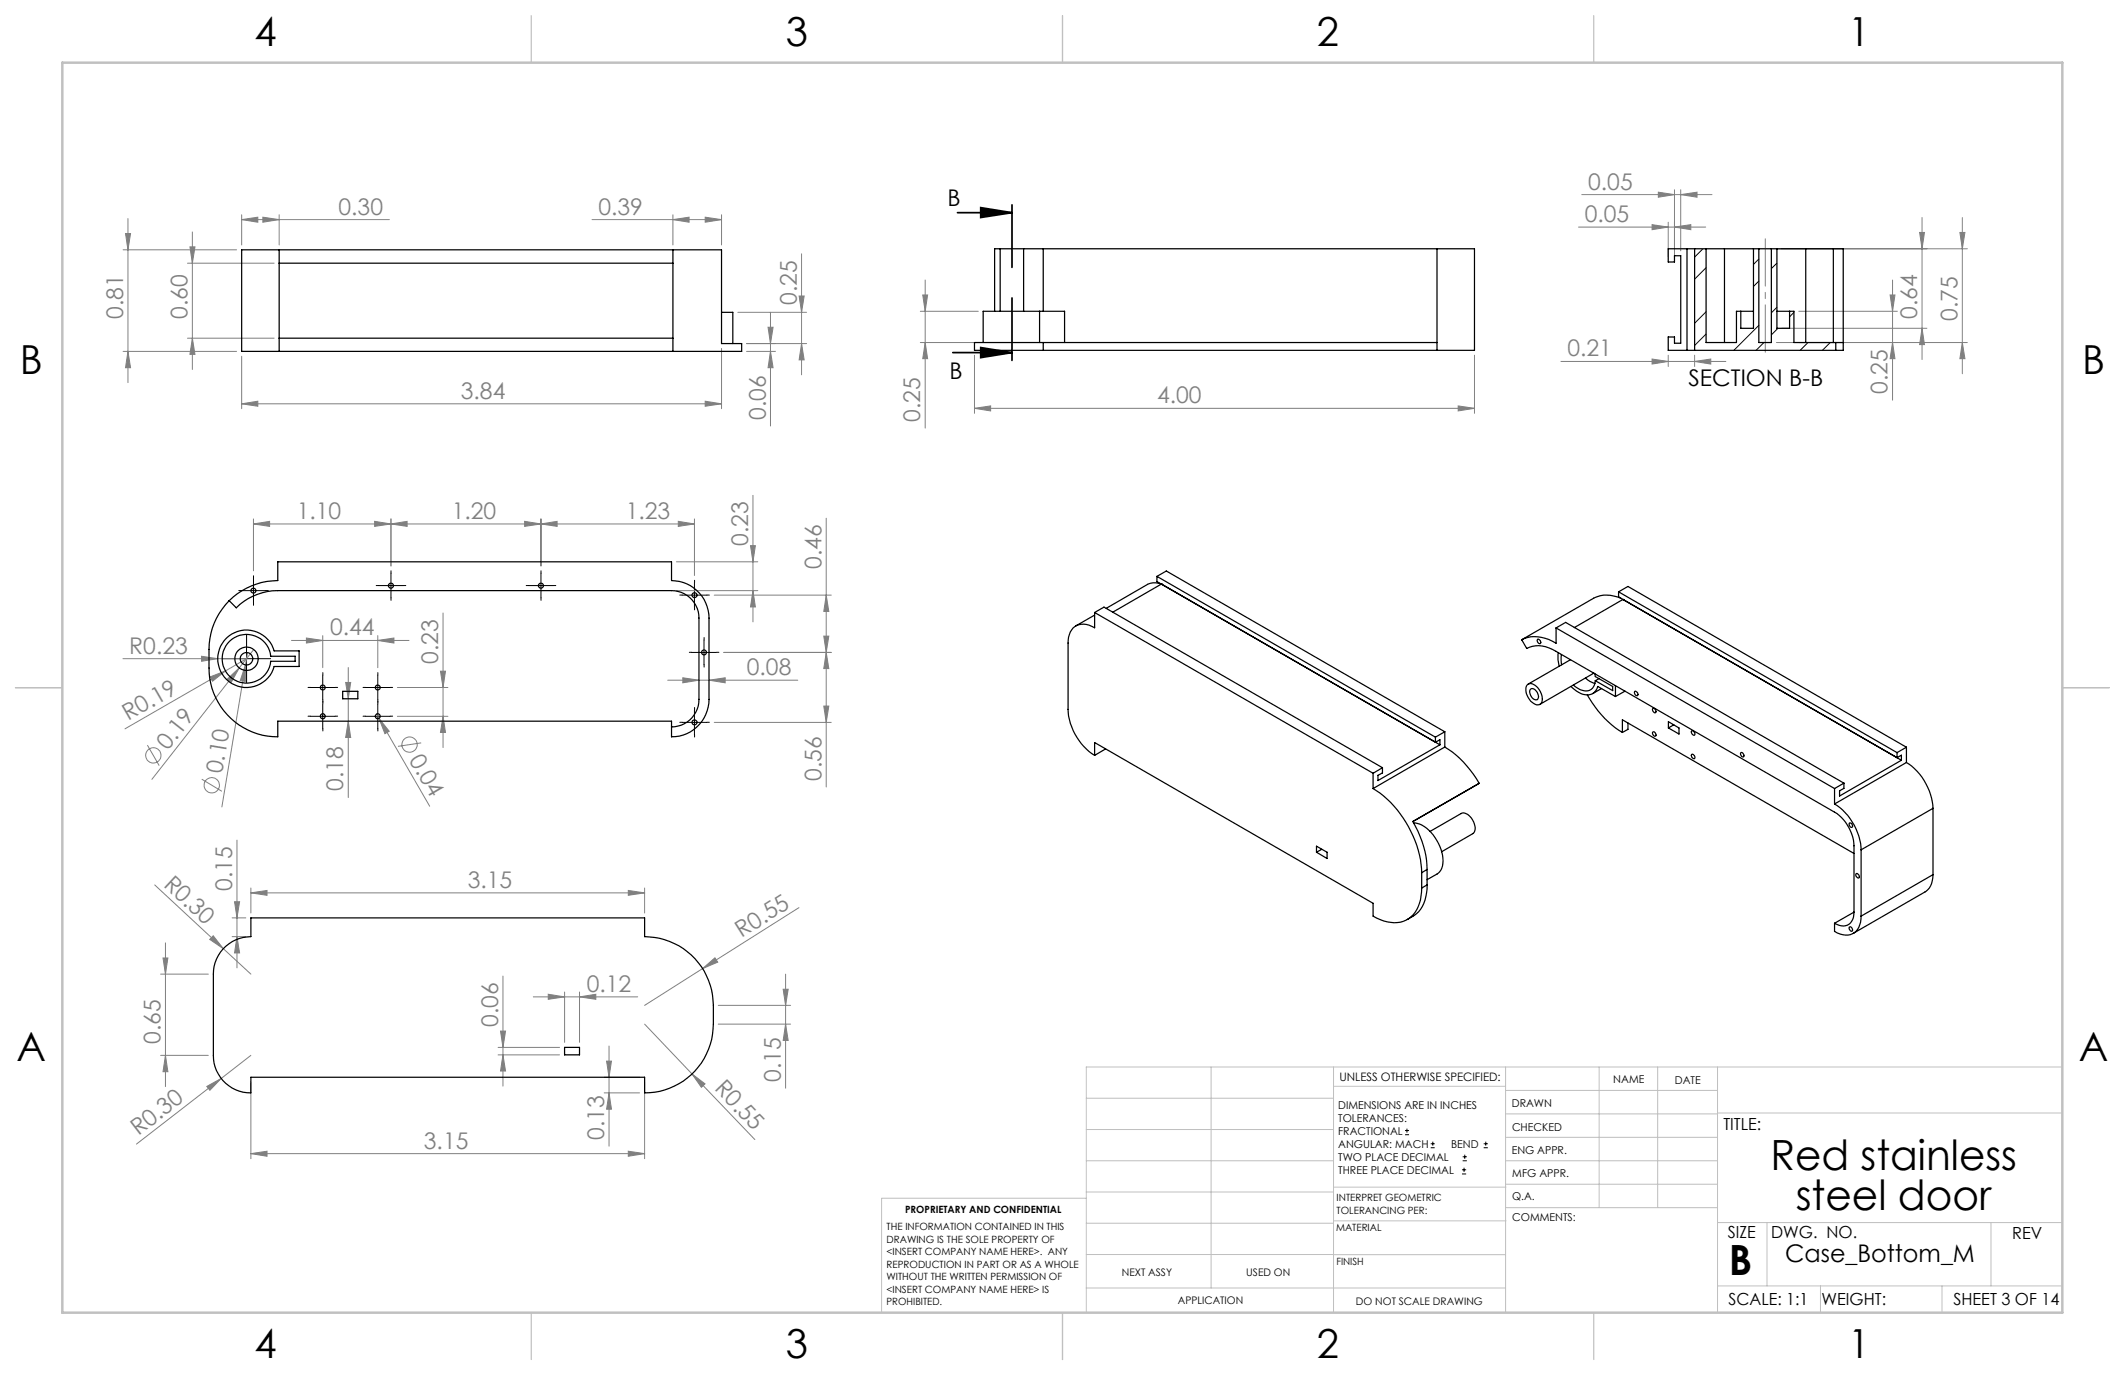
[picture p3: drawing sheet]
<svg xmlns="http://www.w3.org/2000/svg" width="432mm" height="279mm" viewBox="0 0 432 279" stroke-linecap="round" stroke-linejoin="round" font-family="sans-serif">
<g fill="none" stroke="#808080" stroke-width=".2">
<path d="M321.4 39.5h26.5M337 39.1l3.3 .4-3.3 .6zM340.3 38.6v13.6M341.5 39.5l3.3-.4v1zM341.5 38.6v12.4M25 50.8h23.1M25.5 47.4h1l-.5 3.4zM26 44.4v33.4M38.1 53.5h17.6M38.6 50.2h1l-.5 3.3zM39.1 47.1v28M49.1 44.6l3.3-.5v1.1z"/>
<path d="M49.1 44.6h30M49.1 43.6v6.2M53.4 44.1l3.3 .5-3.3 .6zM56.7 43.6v6.2M120.3 44.6h26.3M136.7 44.6l3.3-.5v1.1zM136.7 43.6v6.2M143.3 44.1l3.3 .5-3.3 .6zM146.6 43.6v6.2M162.9 51.6v24.6M187.5 59.9h1l-.5 3.4zM188 56.9v30.1"/>
<path d="M320.7 46.1h25.9M335.7 45.6l3.3 .5-3.3 .6zM339 45.2v7M340.3 46.1l3.3-.5v1.1zM361 50.6h38.8M384.1 59.9h1l-.5 3.4zM384.6 56.9v24.4M390.1 47.2h1l-.5 3.4zM390.6 44.2v28.9M398.3 47.2h1l-.6 3.4zM398.7 44.2v31.8M25 71.4h23.1"/>
<path d="M26 71.4l.5 3.3h-1zM38.1 68.7h17.6M39.1 68.7l.5 3.3h-1zM49.1 72.4v10.6M146.6 70.8v12.2M149.9 63.5h14M151.7 71.4h5.9M151.7 69.8h12.2M156.1 66.5h1l-.5 3.3zM156.6 71.4l.5 3.3h-1zM156.6 63.5v23.1M162.4 60.1h1l-.5 3.4z"/>
<path d="M162.9 69.8l.5 3.3h-1zM187 63.3h11.8M187 69.6h11.8M188 69.6l.5 3.3h-1zM198 72.2v11.8M299.6 72.2v11.8M317.2 73.4h33.5M335.7 73l3.3 .4-3.3 .6zM339 72.2v2.3M344.3 73.4l3.3-.4v1zM344.3 72.2v2.3M361 69.6h38.8"/>
<path d="M362.1 66.7h29.4M365.5 63.3h20.1M384.6 69.6l.5 3.3h-1zM390.6 66.7l.5 3.3h-1zM398.7 69.6l.6 3.3h-1zM49.1 82.1l3.3-.6v1zM49.1 82.1h97.5M143.3 81.5l3.3 .6-3.3 .4zM198 83l3.3-.5v1zM198 83h101.6M296.3 82.5l3.3 .5-3.3 .5zM51.5 106.5l3.3-.6v1.1z"/>
<path d="M51.5 105.4v10.6M76.1 105.9l3.3 .6-3.3 .5zM79.4 106.5l3.3-.6v1.1zM79.4 105.4v9.6M106.6 105.9l3.3 .6-3.3 .5zM109.9 106.5l3.3-.6v1.1zM109.9 105.4v9.6M137.4 114.2h16.6M137.8 105.9l3.3 .6-3.3 .5zM141.1 106.5h-89.6M141.1 105.4v11.5M152.5 110.9h1l-.5 3.3z"/>
<path d="M153 100.6v25.8M167.9 105.3v54.6M25 133.8h25.1l-4.3 2.5M41 133.3l3.2 .5-3.2 .6zM42.7 137.5l3.1-1.2-2.6 2.1zM45.8 136.3l-20.4 11.8M46.2 138l2.4-2.3-1.6 2.9zM48.6 135.7l-17.7 22.7M49.9 135.1l-.1 3.4-1-.2zM49.9 135.1l-4.8 28.9M50.3 132.6l-.4 2.5M51.5 132l-2.9 3.7"/>
<path d="M59.2 130.1h23.9M62.3 129.6l3.3 .5-3.3 .6zM65.6 129.2v6.5M70.2 138.7h1.1l-.5 3.3zM70.8 135.6v26.5M76.8 130.1l3.2-.5v1.1zM76.8 129.2v6.5M80.8 139.7h10.2M89.5 136.4h1l-.5 3.3zM90 124.6v27.3M135.7 138.2h26.4M137.4 120h16.6"/>
<path d="M138.7 137.7l3.3 .5-3.3 .5zM144.1 138.2l3.3-.5v1zM145.1 120.9h23.8M153 120l.5 3.3h-1zM167.4 129.3h1l-.5 3.3zM167.9 132.6l.5 3.3h-1zM167.9 120.9l.5 3.3h-1zM168.9 132.6h-21.8M30 151.4l2.3 4.2M41 158.3l4.1 2.5M70.8 146.5l.5 3.4h-1.1zM76.5 145.1l.5 .9"/>
<path d="M77 146l2.1 2.6-.9 .5zM77 146l10.3 17.8M80.8 145.6h10.2M85.6 151l-4.7 .7M90 145.6l.5 3.2h-1zM145.1 146.8h23.8M167.4 143.5h1l-.5 3.3zM31.4 179.8l19.6 18.1M48.2 170.7v26M32.6 197.9h9.7M33.1 194.7h1l-.5 3.2zM33.6 191.6v29.2"/>
<path d="M43.3 190.1l2.1 2.7-2.8-1.9zM47.2 186.5h2.8M47.2 190.3h2.8M47.7 183.2h1l-.5 3.3zM48.2 190.3l.5 3.3h-1zM51 181.4l3.3-.5v1zM51 180.4v5.1M51 181.4h80M102.2 198.3v22.4M127.7 180.9l3.3 .5-3.3 .5zM131 180.4v5.1M142.8 196.8l2.5-2.2 .5 .9z"/>
<path d="M159.6 197.9v23.2M162.3 184.4l-31.3 19.9M32.6 214.5h9.7M33.6 214.5l.5 3.3h-1zM44.9 219.1l-17.2 13.4M51 219.9v15.5M51 214.5l-6.1 4.6M101.2 212.8h12.5M101.2 214.3h12.5M101.7 209.5h1l-.5 3.3zM102.2 214.3l.5 3.3h-1zM108.4 202.6h21.2"/>
<path d="M111.4 202l3.3 .6-3.3 .5zM114.7 201.6v10.2M117.8 202.6l3.3-.6v1.1zM117.8 201.6v10.2M122.8 218.9h7.2M123.3 215.6h.9l-.4 3.3zM123.8 212.5v20.4M131 219.9v15.5M131 208.1l9.6 10.1M140.6 218.2l2.7 2-.8 .7zM140.6 218.2l12.8 13.4M145.9 208.1h14.8"/>
<path d="M145.9 204.3h14.8M159.1 201h1.1l-.6 3.3zM159.6 208.1l.6 3.3h-1.1zM42 220.8l2.9-1.7-2.2 2.4zM51 234.4l3.3-.5v1zM51 234.4h80M122.8 222.1h7.2M123.8 222.1l.4 3.3h-.9zM127.7 233.9l3.3 .5-3.3 .5z"/>
<circle cx="31.2" cy="153.5" r="1.56"/>
<circle cx="43" cy="159.6" r="1.55"/>
<circle cx="83.2" cy="151.3" r="1.55"/>
</g>
<g fill="none" stroke="#000" stroke-width=".2">
<path d="M51.5 117.5v5M76.9 119h5.1M79.4 116.5v5M107.4 119h5M109.9 116.5v5M141.1 118.4v5M47.6 133.8h5M49 120h5M50.1 131.4v4.9M63.1 139.7h5M65.6 137.2v5M74.3 139.7h5"/>
<path d="M76.8 137.2v5M138.6 120.9h5M140.5 132.6h5.1M143.1 130.1v5M63.1 145.6h5M65.6 143.1v5M74.3 145.6h5M76.8 143.1v5M138.6 146.8h5M141.1 144.3v5M285.5 230.6h.8M285.5 229.7h.8"/>
<path d="M285.9 229.3v.9M290.7 233.2h.8M290.7 232.4h.8M291.1 232v.8M297.1 238.5h.8M297.1 237.7h.8M297.2 235.9h.9M297.2 235.1h.9M297.5 237.3v.8M297.6 234.6v.9M301.5 233.2h.8M301.5 232.4h.8"/>
<path d="M301.9 232v.8"/>
</g>
<path d="M194.6 43.2h11M199.3 42.2l6.3 1-6.3 1zM205.6 41.6v12.7M193.6 71.6h12M199.3 70.6l6.3 1-6.3 1.1zM205.6 60.5v12.7" fill="none" stroke="#000" stroke-width=".35"/>
<g fill="none" stroke="#000" stroke-width=".2" stroke-dasharray="15.2 1.3 1.3 1.3">
<path d="M51.5 117.5v-.5M77 119h-.6M79.5 116.5v-.5M82 119h.5M107.4 119h-.5M109.9 116.5v-.5M112.4 119h.5M141.1 118.4v-.5M47.6 133.8h-2.4M49 120h-.5M50.1 131.3v-2.3M50.1 136.3v2.4"/>
<path d="M51.5 122.5v.5M52.6 133.8h2.4M54 120h.5M63.1 139.7h-.5M65.6 137.2v-.5M68.1 139.7h.5M74.3 139.7h-.5M76.8 137.2v-.5M79.3 139.7h.5M79.5 121.5v.5M109.9 121.5v.5M138.6 120.9h-.5"/>
<path d="M140.6 132.6h-.5M141.1 123.4v.5M143.1 130.1v-.6M143.1 135.1v.5M143.6 120.9h.5M145.6 132.6h.5M63.1 145.5h-.5M65.6 143v-.5M65.6 148v.5M65.6 142.2v.5M68.1 145.5h.5M74.3 145.5h-.5"/>
<path d="M76.8 142.2v.5M76.8 143v-.5M76.8 148v.5M79.3 145.5h.5M138.6 146.8h-.5M141.1 144.3v-.5M141.1 149.3v.5M143.6 146.8h.5"/>
</g>
<path d="M358.7 48.5v23.1" fill="none" stroke="#808080" stroke-width=".2" stroke-dasharray="15.2 1.3 1.3 1.3" stroke-dashoffset="5.6"/>
<g fill="none" stroke="#c0c0c0" stroke-width=".2">
<path d="M246.1 216.8v44.9M271 216.8v49.9M305.9 216.8v49.9M324.9 216.8v28.6M336.8 216.8v28.6M349 216.8v49.9M419.1 216.8h-198.4v49.9M220.7 235.9h50.3M220.7 229.5h50.3M220.7 223.2h50.3M271 220.7h34.9M305.9 231.1h43.1"/>
<path d="M305.9 226.3h43.1M305.9 221.6h43.1M305.9 235.9h43.1M349 226.2h70.1M220.7 248.6h50.3M220.7 242.2h50.3M220.7 254.9h50.3M220.7 243.5h-41.6v23.2M271 255h34.9M271 248.1h35M271 241.2h35M305.9 240.6h43.1"/>
<path d="M306 245.4h43M349 248.4h70.1M359.1 248.4v12.9M404.6 248.4v12.9M220.7 261.7h85.2M349 261.3h70.1M369.9 261.3v5.4M394.6 261.3v5.4"/>
</g>
<path d="M108 3.2v9.5M215.9 3.2v9.5M323.8 3.2v9.5M3.1 139.7h9.6M419.1 139.7h9.5M108 266.7v9.6M215.9 266.7v9.6M323.8 266.7v9.6" fill="none" stroke="#c0c0c0" stroke-width=".25"/>
<path d="M12.7 12.7h406.4v254h-406.4z" fill="none" stroke="#c0c0c0" stroke-width=".5"/>
<path d="M199.3 42.2l6.3 1-6.3 1zM199.3 70.6l6.3 1-6.3 1.1z" fill="#000"/>
<g fill="#808080">
<path d="M43.3 190.1l2.1 2.7-2.8-1.9z"/>
<path d="M41 133.3l3.2 .5-3.2 .6z"/>
<path d="M42.7 137.5l3.1-1.2-2.6 2.1z"/>
<path d="M142.8 196.8l2.5-2.2 .5 .9z"/>
<path d="M42 220.8l2.9-1.7-2.2 2.4z"/>
<path d="M46.2 138l2.4-2.3-1.6 2.9z"/>
<path d="M49.9 135.1l-.1 3.4-1-.2z"/>
<path d="M77 146l2.1 2.6-.9 .5z"/>
<path d="M140.6 218.2l2.7 2-.8 .7z"/>
<path d="M344.3 73.4l3.3-.4v1zM335.7 73l3.3 .4-3.3 .6z"/>
<path d="M143.3 44.1l3.3 .5-3.3 .6zM136.7 44.6l3.3-.5v1.1z"/>
<path d="M117.8 202.6l3.3-.6v1.1zM111.4 202l3.3 .6-3.3 .5zM106.6 105.9l3.3 .6-3.3 .5zM79.4 106.5l3.3-.6v1.1zM137.8 105.9l3.3 .6-3.3 .5zM109.9 106.5l3.3-.6v1.1zM143.3 81.5l3.3 .6-3.3 .4zM49.1 82.1l3.3-.6v1zM53.4 44.1l3.3 .5-3.3 .6zM49.1 44.6l3.3-.5v1.1z"/>
<path d="M51 181.4l3.3-.5v1zM127.7 180.9l3.3 .5-3.3 .5zM51.5 106.5l3.3-.6v1.1zM76.1 105.9l3.3 .6-3.3 .5zM138.7 137.7l3.3 .5-3.3 .5zM144.1 138.2l3.3-.5v1zM62.3 129.6l3.3 .5-3.3 .6zM76.8 130.1l3.2-.5v1.1z"/>
<path d="M198 83l3.3-.5v1zM296.3 82.5l3.3 .5-3.3 .5z"/>
<path d="M127.7 233.9l3.3 .5-3.3 .5zM51 234.4l3.3-.5v1z"/>
<path d="M341.5 39.5l3.3-.4v1zM337 39.1l3.3 .4-3.3 .6zM340.3 46.1l3.3-.5v1.1zM335.7 45.6l3.3 .5-3.3 .6z"/>
<path d="M159.6 208.1l.6 3.3h-1.1zM159.1 201h1.1l-.6 3.3zM167.4 129.3h1l-.5 3.3zM167.9 120.9l.5 3.3h-1zM90 145.6l.5 3.2h-1zM89.5 136.4h1l-.5 3.3zM26 71.4l.5 3.3h-1zM25.5 47.4h1l-.5 3.4zM162.9 69.8l.5 3.3h-1zM162.4 60.1h1l-.5 3.4z"/>
<path d="M123.3 215.6h.9l-.4 3.3zM123.8 222.1l.4 3.3h-.9zM101.7 209.5h1l-.5 3.3zM102.2 214.3l.5 3.3h-1zM47.7 183.2h1l-.5 3.3zM48.2 190.3l.5 3.3h-1zM33.1 194.7h1l-.5 3.2zM33.6 214.5l.5 3.3h-1zM70.2 138.7h1.1l-.5 3.3zM70.8 146.5l.5 3.4h-1.1zM152.5 110.9h1l-.5 3.3zM153 120l.5 3.3h-1zM167.9 132.6l.5 3.3h-1zM167.4 143.5h1l-.5 3.3zM38.6 50.2h1l-.5 3.3zM39.1 68.7l.5 3.3h-1zM156.1 66.5h1l-.5 3.3zM156.6 71.4l.5 3.3h-1z"/>
<path d="M187.5 59.9h1l-.5 3.4zM188 69.6l.5 3.3h-1zM384.1 59.9h1l-.5 3.4zM384.6 69.6l.5 3.3h-1zM390.1 47.2h1l-.5 3.4zM390.6 66.7l.5 3.3h-1zM398.3 47.2h1l-.6 3.4zM398.7 69.6l.6 3.3h-1z"/>
</g>
<g fill="none" stroke="#000" stroke-width=".25">
<path d="M56.7 50.8h-7.6v20.6h7.6M56.7 50.8v20.6M56.7 50.8h80M56.7 53.5h80M136.7 50.8h9.9v19h4.1v1.6h-14M136.7 50.8v20.6M203.2 50.6h4.8M203.2 50.6v12.7M203.2 50.6h-1.1v12.7M208 50.6h4M208 50.6v12.7M212 50.6v12.7"/>
<path d="M212 50.6h80M292 50.6h7.6v20.6h-7.6M292 50.6v20.6M342.8 50.6h1.5M342.8 50.6h-3.8v2.6h1.3v-1.2h1.2v17.7h-1.2v-1.2h-1.3v2.7h3.8M342.8 50.6v20.6M344.3 50.6h2.4M344.3 50.6v20.6M346.7 50.6h3.7M346.7 50.6v19h6.1v-6.3h.9M350.4 50.6h7M350.4 50.6v19"/>
<path d="M356.3 50.6v16.1h-2.6v-3.4M357.4 50.6h2.5M357.4 50.6v19h2.5v-19M359.9 50.6h7M361.1 50.6v16.1h2.5v-3.4M366.9 50.6h5.6M366.9 50.6v19M372.5 50.6h2v20.6h-1.5M372.5 50.6v19M56.7 71.4h80M56.7 68.7h80M146.6 63.5h2.3v6.3"/>
<path d="M211.2 63.3h-11.4v6.3M211.2 63.3v6.3M211.2 63.3h5.1v6.3M212 69.6h-14v1.6h14M212 69.6v1.6M212 69.6h80M212 71.2h80M342.8 71.2h1.5M344.3 71.2h28.7M353.7 63.3h2.6M361.1 63.3h2.5M363.6 63.3h.9v6.3h8.5"/>
<path d="M373 69.6h1.5M373 69.6v1.6M235.1 117.1v1.1l57.5 33.1M235.1 117.1l1.9-1.1 56.6 32.7M235.1 117.1l56.6 32.7M235.9 118.6l-1.1-.2-1.4 .2-8.6 5M236 118.7h.1M236 118.7l-9.9 5.7M46 129.6a5.9 5.9 0 0 1 9.7 2.7h5.1v3.1h-5.1a5.8 5.8 0 0 1-8.6 3.5 5.8 5.8 0 0 1-1.1-9.3zM46.6 122.1l1.4 1.4a12 12 0 0 1 8.4-3.5h80.1a5.6 5.6 0 0 1 5.5 5.6v16.5a5.6 5.6 0 0 1-5.5 5.6M46.6 122.1a14.2 14.2 0 0 1 9.8-4.1v-3.8h80.1v3.8a7.7 7.7 0 0 1 7.6 7.6v16.5a7.6 7.6 0 0 1-7.6 7.6v-3.2h-80.1v3.2a13.9 13.9 0 0 1-13.9-14 21.8 21.8 0 0 1 .6-8.1 14.3 14.3 0 0 1 3.5-5.5zM46.7 130.3a4.9 4.9 0 0 1 5.1-1.1 4.9 4.9 0 0 1 3.2 4.1h5v1.1h-5a4.9 4.9 0 0 1-7.1 3.9 4.9 4.9 0 0 1-1.2-8z"/>
<path d="M222.4 124.5v3.1a3.3 3.3 0 0 0-4.9 .8l-.4 1-.1 1.3v13.4a11.8 11.8 0 0 0 5.4 9.4M222.4 125l-3.8 2.2M222.4 124.5l56.6 32.6M222.4 124.5l1.9-1.1 56.6 32.6M309.2 130l1 1.8a5.8 5.8 0 0 1 6 .6l56.6 32.6a8.7 8.7 0 0 1 3.9 6.9v13.4M310.4 139.1a1.56 1.56 0 0 1 2.1 .7 2.59 2.59 0 0 1 .5 3.3 1.77 1.77 0 0 1-2.2-1 2.58 2.58 0 0 1-.4-3zM312.5 129.9a.52 .52 0 0 1 .5 .3 .52 .52 0 0 1-.2 .6l-.3-.3-.2-.4zM316.2 127.6v3.1a7.1 7.1 0 0 0-7-.7M316.2 127.6l56.6 32.6M316.2 127.6l1.9-1.1 56.6 32.6M316.7 132.6l-.1 1.5 .2 1.3M317.3 133v2.1"/>
<path d="M319.1 134.1l-8.5 4.9M319.2 139.5a4.1 4.1 0 0 0 4.2 1.5l.7-.4 .6-1.1 3.6 2M322.2 137.8l.9 .7 1 .4M323.9 136.8l-11 6.3M324.1 136.9l.1 .6 3.5 2v.8l-3.5-2M324.2 138.3a2.01 2.01 0 0 1-1 1.9 2.01 2.01 0 0 1-2.1-.1l-1.4-.9M324.9 137.9l-.7 .4M325.4 139.9l-1.8 1M328.3 139.3v2.2M328.9 120.3l1.9-1.1 56.6 32.6M328.9 120.3l56.6 32.6M328.9 120.3v1l56.6 32.7"/>
<path d="M329.3 121.5a6.4 6.4 0 0 0-5.5 .1l-14.6 8.4M329.8 121.8h.1M329.8 121.8l56.6 32.7M329.8 121.8l-9.9 5.7M69.6 140.5h3.1v1.5h-3.1zM222.4 153.5v-2.6l56.6 32.7v2.6a7.2 7.2 0 0 0 6.7 .8 6.4 6.4 0 0 0 3.2-5.7v-.9M224.6 152.2l-2.2 1.3M279 157.1v3.1M280.9 156l-1.9 1.1M291.7 149.8v1l.9-.5v1M292.6 151.3l-12.6 7.3v-1l.9-.5v-1.1M293.6 151.8a20 20 0 0 1 7 7.4"/>
<path d="M293.6 151.8l-14.6 8.4M293.6 148.7v3.1M293.6 148.7l-1.9 1.1M300.6 159.2l-13.5 7.7a19.9 19.9 0 0 1 2.9 9.8M300.6 159.2l-1.1 .6M311 140.1a1.1 1.1 0 0 1 1.5 .9 .69 .69 0 0 1 0 1 .69 .69 0 0 1-1 0 1.62 1.62 0 0 1-.5-1.9zM322.5 141.2a20.9 20.9 0 0 0 7.2 7.6M329.7 148.8v-2.5l47 27.1M330.2 140.4l-1.9 1.1M330.8 146.9v1.3l-1.1 .6M332.1 140.5a.47 .47 0 0 1 .6 .2 .47 .47 0 0 1-.1 .7l-.4-.3zM335.8 148.8a.47 .47 0 0 1 .6 .2 .47 .47 0 0 1-.1 .6l-.4-.3z"/>
<path d="M335.9 143.9a.52 .52 0 0 1 .5 .4 .52 .52 0 0 1-.1 .6l-.4-.4-.1-.3zM339 146.6l2.2 1.3v1.3l-2.2-1.3zM340.1 147.3l-1.1 .6M343.7 148.6a.47 .47 0 0 1 .6 .2 .47 .47 0 0 1-.1 .6l-.4-.3zM343.7 153.4a.47 .47 0 0 1 .6 .2 .47 .47 0 0 1-.1 .6l-.4-.3zM353.7 153a.51 .51 0 0 1 .6 .2 .51 .51 0 0 1 0 .6l-.4-.1zM374.7 159.1l-1.9 1.1M385.5 154l.9-.5v1M385.5 152.9v1.1M386.4 154.5l-12.6 7.2v-1l.9-.5v-1.1M387.4 154.9a12 12 0 0 1 5.4 9.4M387.4 154.9l-14.6 8.5"/>
<path d="M387.4 151.8l-1.9 1.1M387.4 151.8v3.1M267.5 171.9l2.2 1.3v1.2l-2.2-1.2zM268.6 172.6l-1.1 .6M279 160.2a21.9 21.9 0 0 1 9.9 17.1M287.2 167.2a6.5 6.5 0 0 1 5.1 4.1 6.2 6.2 0 0 1 .5 5.5l-.8 .8-2 1.2M288.9 177.3v3.1M290 179.8a6.9 6.9 0 0 1-2.9 6.4l-1.1 .6M290 176.7l-1.1 .6M290 179.8l-1.1 .6M290 176.7v3.1M290.6 168.9l6.3-3.6a1.94 1.94 0 0 1 2.3 1.3 2.15 2.15 0 0 1 .1 2.8l-6.4 3.7"/>
<path d="M372.8 163.4a12 12 0 0 1 5.4 9.3M372.8 160.2v3.2M375.7 167.3a.48 .48 0 0 1 .6 .2 .48 .48 0 0 1-.1 .6l-.2-.1zM377.2 177.5a.52 .52 0 0 1 .5 .3 .52 .52 0 0 1-.1 .6l-.4-.3-.1-.3zM378.2 172.7v13.5M392.8 177.7a3.8 3.8 0 0 1-1.6 3.5l-14.6 8.5M392.8 164.3l-14.6 8.4M392.8 164.3v13.4M392.8 177.7l-14.6 8.5M51 186.5h80v3.8a14 14 0 0 1 14 14 23.9 23.9 0 0 1-.7 7.9 14 14 0 0 1-13.3 9.9v-3.2h-80v3.2a7.6 7.6 0 0 1-7.6-7.6v-16.6a7.6 7.6 0 0 1 7.6-7.6zM375.7 188.4a.48 .48 0 0 1 .6 .2 .48 .48 0 0 1-.1 .6l-.2-.1zM376.7 185.3a2.4 2.4 0 0 1-1.1 2.6 2.4 2.4 0 0 1-2.8-.3"/>
<path d="M376.7 185.3l-3.9 2.3M378.2 186.2a3.3 3.3 0 0 1-2.7 3.8l-1.6-.2-1.1-.5v-1.7M114.7 212.8h3.1v1.5h-3.1z"/>
<circle cx="79.4" cy="119" r=".5"/>
<circle cx="109.9" cy="119" r=".5"/>
<circle cx="50.1" cy="133.9" r="2.37"/>
<circle cx="50.1" cy="133.9" r="1.27"/>
<circle cx="51.5" cy="120" r=".5"/>
<circle cx="65.6" cy="139.7" r=".5"/>
<circle cx="76.7" cy="139.7" r=".51"/>
<circle cx="141.1" cy="120.9" r=".51"/>
<circle cx="143.1" cy="132.6" r=".5"/>
<circle cx="65.6" cy="145.5" r=".5"/>
<circle cx="76.7" cy="145.5" r=".51"/>
<circle cx="141.1" cy="146.8" r=".51"/>
</g>
<g fill="none" stroke="#000" stroke-width=".2">
<path d="M346 50.6l-1.7 1.6M346.7 54.4l-2.4 2.3M357.4 52.6l-1.1 1.1M357.4 57.1l-1.1 1.1M361.1 53.5l-1.2 1.1M346.7 63.4l-2.4 2.3M346.7 67.9l-2.4 2.3M357.4 66.1l-5.1 5.1M358.4 69.6l-1.6 1.6M361.1 62.4l-1.2 1.2M361.3 66.7l-1.4 1.4M364.5 63.5l-.9 .9"/>
<path d="M367.4 69.6l-1.6 1.6M371.9 69.6l-1.6 1.6"/>
</g>
<g font-size="8.5">
<text x="359.8" y="237.7">Red stainless</text>
<text x="364.9" y="245.8">steel door</text>
<text x="351.3" y="259">B</text>
</g>
<g font-size="8.1">
<text x="51.7" y="9.3">4</text>
<text x="159.7" y="9.3">3</text>
<text x="267.6" y="9.3">2</text>
<text x="375.6" y="9.3">1</text>
<text x="4" y="76">B</text>
<text x="423.1" y="76">B</text>
<text x="3.3" y="215.7">A</text>
<text x="422.4" y="215.7">A</text>
<text x="51.7" y="276">4</text>
<text x="159.7" y="276">3</text>
<text x="267.6" y="276">2</text>
<text x="375.6" y="276">1</text>
</g>
<text font-size="4.9" x="362.7" y="256.5">Case_Bottom_M</text>
<g font-size="4.7">
<text x="192.6" y="41.9">B</text>
<text x="192.9" y="77">B</text>
<text x="343.1" y="78.5">SECTION B-B</text>
</g>
<g font-size="4.7" fill="#808080">
<text x="322.7" y="38.5">0.05</text>
<text x="68.8" y="43.6">0.30</text>
<text x="121.6" y="43.6">0.39</text>
<text x="322" y="45.1">0.05</text>
<text x="25" y="64.8" transform="rotate(-90 25 64.8)">0.81</text>
<text x="38.1" y="64.8" transform="rotate(-90 38.1 64.8)">0.60</text>
<text x="161.9" y="61.9" transform="rotate(-90 161.9 61.9)">0.25</text>
<text x="389.6" y="64.8" transform="rotate(-90 389.6 64.8)">0.64</text>
<text x="397.8" y="65.1" transform="rotate(-90 397.8 65.1)">0.75</text>
<text x="318.5" y="72.4">0.21</text>
<text x="93.7" y="81">3.84</text>
<text x="235.1" y="82">4.00</text>
<text x="383.6" y="80" transform="rotate(-90 383.6 80)">0.25</text>
<text x="155.6" y="85.3" transform="rotate(-90 155.6 85.3)">0.06</text>
<text x="187" y="85.7" transform="rotate(-90 187 85.7)">0.25</text>
<text x="60.3" y="105.4">1.10</text>
<text x="91.8" y="105.4">1.20</text>
<text x="127.1" y="105.4">1.23</text>
<text x="152" y="111" transform="rotate(-90 152 111)">0.23</text>
<text x="166.9" y="115.6" transform="rotate(-90 166.9 115.6)">0.46</text>
<text x="67.1" y="129.1">0.44</text>
<text x="26.3" y="132.9">R0.23</text>
<text x="89" y="134.9" transform="rotate(-90 89 134.9)">0.23</text>
<text x="151.8" y="137.2">0.08</text>
<text x="26.1" y="146.6" transform="rotate(-30 26.1 146.6)">R0.19</text>
<text x="34.1" y="152.5" transform="rotate(-52 34.1 152.5)">0.19</text>
<text x="83" y="154.4" transform="rotate(60 83 154.4)">0.04</text>
<text x="45.2" y="157.3" transform="rotate(-81 45.2 157.3)">0.10</text>
<text x="69.8" y="160.8" transform="rotate(-90 69.8 160.8)">0.18</text>
<text x="166.9" y="158.6" transform="rotate(-90 166.9 158.6)">0.56</text>
<text x="33.1" y="180" transform="rotate(43 33.1 180)">R0.30</text>
<text x="47.2" y="181" transform="rotate(-90 47.2 181)">0.15</text>
<text x="95" y="180.4">3.15</text>
<text x="150.7" y="190.6" transform="rotate(-32 150.7 190.6)">R0.55</text>
<text x="119.2" y="201.5">0.12</text>
<text x="101.2" y="208.7" transform="rotate(-90 101.2 208.7)">0.06</text>
<text x="32.6" y="212.2" transform="rotate(-90 32.6 212.2)">0.65</text>
<text x="145" y="221.3" transform="rotate(46 145 221.3)">R0.55</text>
<text x="158.6" y="219.8" transform="rotate(-90 158.6 219.8)">0.15</text>
<text x="28.2" y="230.9" transform="rotate(-38 28.2 230.9)">R0.30</text>
<text x="86.1" y="233.4">3.15</text>
<text x="122.8" y="231.6" transform="rotate(-90 122.8 231.6)">0.13</text>
</g>
<g font-size="3.4">
<text x="350.2" y="229.5">TITLE:</text>
<text x="351.1" y="251.6">SIZE</text>
<text x="359.9" y="251.6">DWG. NO.</text>
<text x="408.9" y="251.7">REV</text>
<text x="351.2" y="265.2">SCALE: 1:1</text>
<text x="370.1" y="265.3">WEIGHT:</text>
<text x="396.9" y="265.2">SHEET 3 OF 14</text>
</g>
<text font-size="2.4" x="272.2" y="219.7">UNLESS OTHERWISE SPECIFIED:</text>
<g font-size="2.2">
<text x="327.8" y="220.1">NAME</text>
<text x="340.3" y="220.2">DATE</text>
<text x="271.9" y="225.3">DIMENSIONS ARE IN INCHES</text>
<text x="271.9" y="227.9">TOLERANCES:</text>
<text x="307.2" y="224.9">DRAWN</text>
<text x="271.9" y="230.6">FRACTIONAL</text>
<text x="271.9" y="233.2">ANGULAR: MACH</text>
<text x="294.9" y="233.2">BEND</text>
<text x="307.3" y="229.8">CHECKED</text>
<text x="271.9" y="235.9">TWO PLACE DECIMAL</text>
<text x="271.9" y="238.5">THREE PLACE DECIMAL</text>
<text x="307.2" y="234.5">ENG APPR.</text>
<text x="307.3" y="239.2">MFG APPR.</text>
<text x="307.3" y="243.9">Q.A.</text>
<text x="307.3" y="248.1">COMMENTS:</text>
</g>
<g font-size="2.1">
<text x="227.9" y="259.2">NEXT ASSY</text>
<text x="253.3" y="259.2">USED ON</text>
<text x="239.3" y="265">APPLICATION</text>
<text x="275.5" y="265.1">DO NOT SCALE DRAWING</text>
</g>
<g font-size="2">
<text x="271.6" y="244.1">INTERPRET GEOMETRIC</text>
<text x="180.2" y="250">THE INFORMATION CONTAINED IN THIS</text>
<text x="183.9" y="246.4">PROPRIETARY AND CONFIDENTIAL</text>
<text x="271.5" y="250.2">MATERIAL</text>
<text x="271.6" y="246.6">TOLERANCING PER:</text>
<text x="180.2" y="252.5">DRAWING IS THE SOLE PROPERTY OF</text>
<text x="180.2" y="255.1">&lt;INSERT COMPANY NAME HERE&gt;. ANY</text>
<text x="180.2" y="257.6">REPRODUCTION IN PART OR AS A WHOLE</text>
<text x="271.5" y="257">FINISH</text>
<text x="180.2" y="260.1">WITHOUT THE WRITTEN PERMISSION OF</text>
<text x="180.2" y="262.6">&lt;INSERT COMPANY NAME HERE&gt; IS</text>
<text x="180.2" y="265.2">PROHIBITED.</text>
</g>
</svg>
